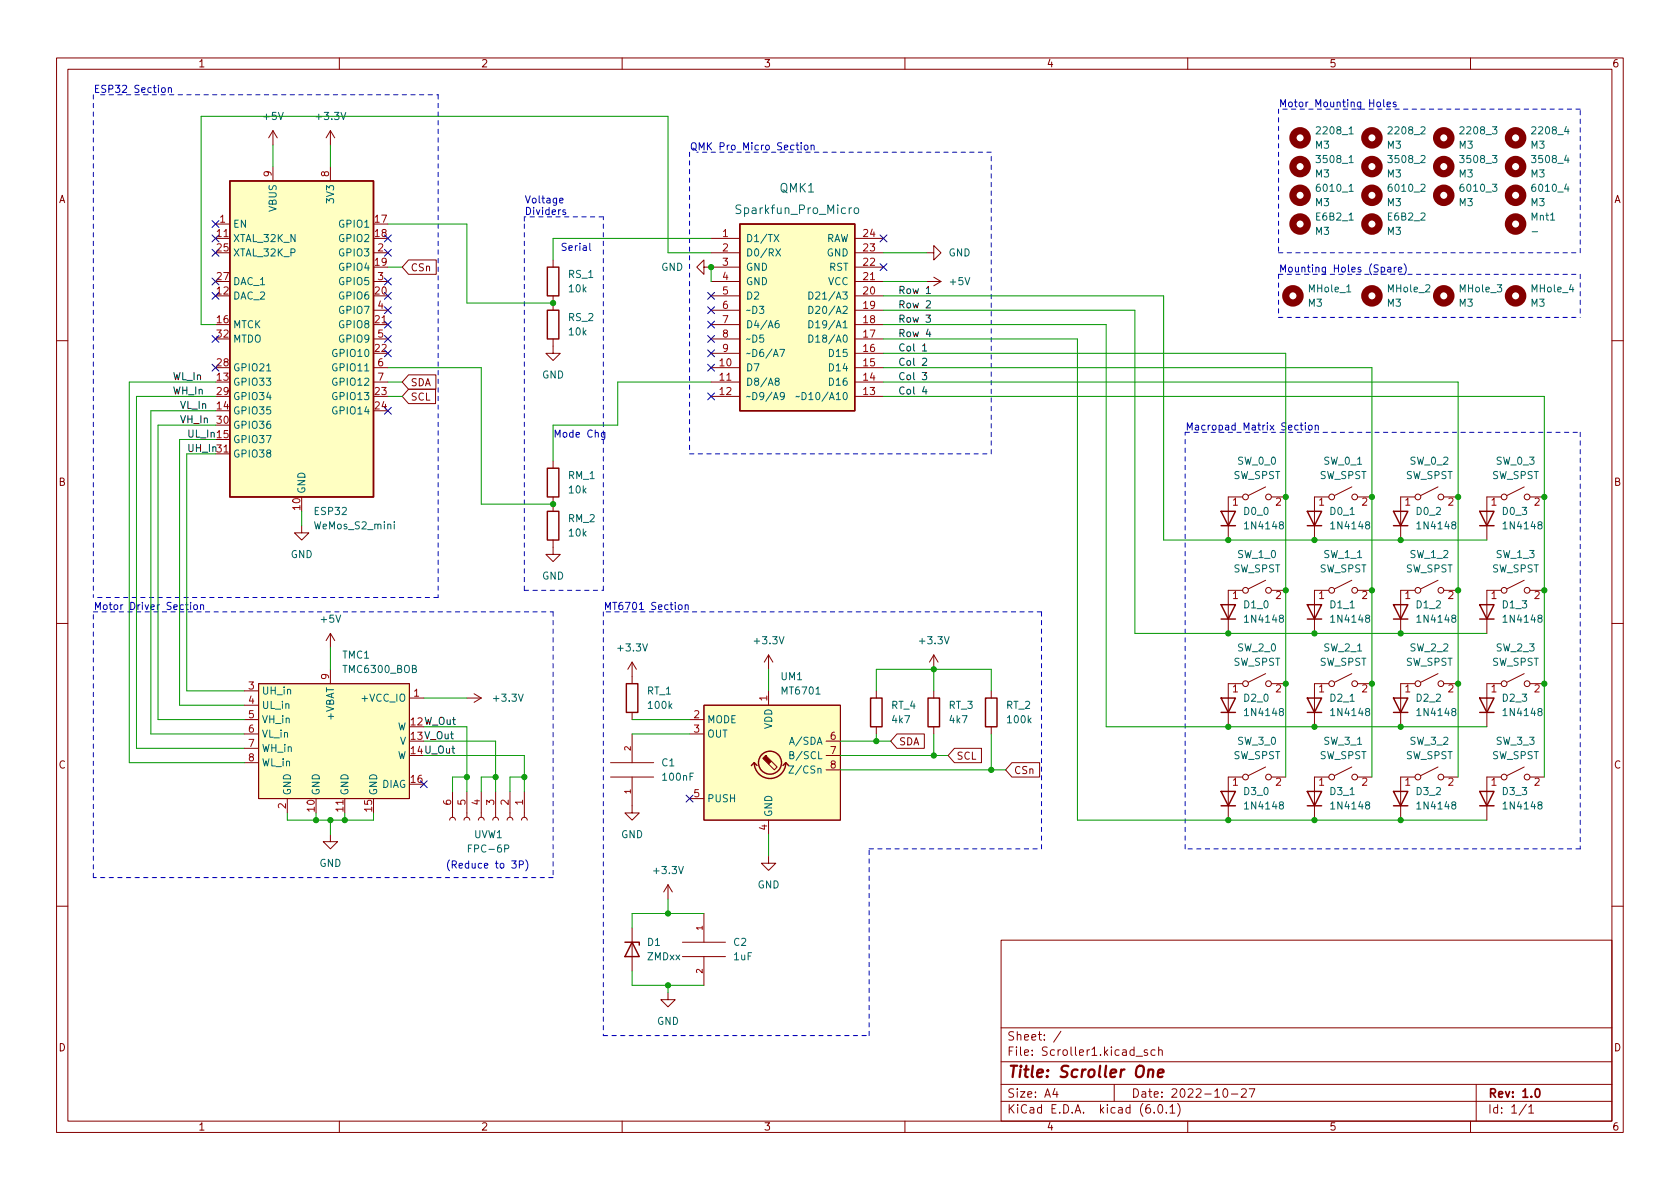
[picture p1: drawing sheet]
<svg xmlns="http://www.w3.org/2000/svg" width="297mm" height="210mm" viewBox="0 0 297 210" stroke-linecap="round" stroke-linejoin="round" font-family="sans-serif">
<g fill="none" stroke="#840000" stroke-width=".18">
<path d="M10 10.2h277v190.1h-277zM12 12.2h273v186.1h-273zM60 10.2v2M110 10.2v2M160 10.2v2M210 10.2v2M260 10.2v2M38.1 39.6h2.5M48.3 23.1l-.8 1.3M48.3 23.1v2.5M48.3 29.5v2.5M48.3 23.1l.7 1.3"/>
<path d="M58.4 23.1v2.5M58.4 29.5v2.5M58.4 23.1l-.7 1.3M58.4 23.1l.8 1.3M38.1 42.2h2.5M66 59.9h2.6M66 57.4h2.6M66 54.9h2.6M66 44.7h2.6M66 49.8h2.6M72.2 46h4.9v2.5h-4.9l-1.1-1.3zM97.8 59.9v2.6h1.3l-1.3 1.2-1.3-1.2h1.3"/>
<path d="M97.8 46v1.2M97.8 52.3v2.6M124.5 47.2v-1.2l-1.3 1.2 1.3 1.3v-1.3h6.3M125.7 42.2h5.1M125.7 59.9h5.1M125.7 57.4h5.1M125.7 54.9h5.1M125.7 44.7h5.1M125.7 52.3h5.1M125.7 49.8h5.1M151.1 42.2h5.1M151.1 59.9h5.1"/>
<path d="M151.1 57.4h5.1M151.1 54.9h5.1M151.1 44.7h5.1M151.1 52.3h5.1M151.1 49.8h5.1M151.1 47.2h5.1M163.8 44.7h1.3v-1.3l1.3 1.3-1.3 1.3v-1.3M163.8 49.8h2.6M165.1 49l1.3 .8M166.4 49.8l-1.3 .7M10 60.2h2M66 65h2.6"/>
<path d="M66 67.6h2.6M72.2 66.3h4.9v2.5h-4.9l-1.1-1.2zM72.2 68.8h4.8v2.6h-4.8l-1.1-1.3zM125.7 65h5.1M125.7 67.6h5.1M125.7 70.1h5.1M125.7 62.5h5.1M151.1 65h5.1M151.1 67.6h5.1M151.1 70.1h5.1M151.1 62.5h5.1M285 60.2h2"/>
<path d="M38.1 80.3h2.5M53.3 93v1.2h1.3l-1.3 1.3-1.2-1.3h1.2M97.8 95.5v2.5h1.3l-1.3 1.3-1.3-1.3h1.3M97.8 81.5v1.3M97.8 87.9v2.5M219.7 87.9h-2.5v7.6M223.8 86.1l-3.1 1.5M224.8 87.9h2.5M234.9 87.9h-2.5v7.6M239 86.1l-3 1.5M240 87.9h2.6M250.2 87.9h-2.6v7.6"/>
<path d="M254.3 86.1l-3.1 1.5M255.3 87.9h2.5M265.4 87.9h-2.5v7.6M269.5 86.1l-3.1 1.5M270.5 87.9h2.5M10 110.2h2M58.4 112l-.7 1.3M58.4 112v2.5M58.4 118.4v2.5M58.4 112l.8 1.3M111.8 117.1v3.8M111.8 117.1l-.8 1.3"/>
<path d="M111.8 117.1l.7 1.3M135.9 115.8v2.6M135.9 115.8l-.8 1.3M135.9 115.8l.8 1.3M165.1 115.8v2.6M165.1 115.8l-.8 1.3M165.1 115.8l.8 1.3M219.7 104.4h-2.5v7.6M223.8 102.6l-3.1 1.5M223.8 119.1l-3.1 1.5M224.8 104.4h2.5M234.9 104.4h-2.5v7.6"/>
<path d="M239 102.6l-3 1.5M239 119.1l-3 1.5M240 104.4h2.6M250.2 104.4h-2.6v7.6M254.3 102.6l-3.1 1.5M254.3 119.1l-3.1 1.5M255.3 104.4h2.5M265.4 104.4h-2.5v7.6M269.5 102.6l-3.1 1.5M269.5 119.1l-3.1 1.5M270.5 104.4h2.5M285 110.2h2"/>
<path d="M43.2 134.9h2.5M43.2 127.2h2.5M43.2 129.8h2.5M43.2 122.2h2.5M43.2 124.7h2.5M43.2 132.3h2.5M45.7 120.9h26.7v20.3h-26.7zM72.4 123.4h2.5M80 139.9v4.6M82.5 123.4h2.6M82.5 139.9v4.6M83.8 122.7l1.3 .7"/>
<path d="M85.1 123.4l-1.3 .8M85.1 139.9v4.6M87.6 139.9v4.6M90.2 139.9v4.6M92.7 139.9v4.6M107.9 134.9h7.7M107.9 137.4h7.7M111.8 137.4v6.4h1.2l-1.2 1.2-1.3-1.2h1.3M111.8 126v1.2M111.8 129.8v5.1M121.9 127.2h2.6M121.9 129.8h2.6"/>
<path d="M124.5 124.7h24.1v20.3h-24.1zM135.9 122.2v2.5M136.4 134.6l1 1-.5 .5-1-1M146 131.1h2.6M146 133.6h2.6M146 136.1h2.6M154.9 122.2v1.2M154.9 128.5v1.3M158.6 129.8h4.8v2.5h-4.8l-1.1-1.2zM165.1 122.2v1.2M165.1 128.5v1.3M168.8 132.3h4.7v2.6h-4.7l-1.2-1.3z"/>
<path d="M175.3 122.2v1.2M175.3 128.5v1.3M178.9 134.9h4.9v2.5h-4.9l-1.1-1.3zM219.7 137.4h-2.5v7.6M219.7 120.9h-2.5v7.6M223.8 135.6l-3.1 1.6M224.8 137.4h2.5M224.8 120.9h2.5M234.9 137.4h-2.5v7.6M234.9 120.9h-2.5v7.6M239 135.6l-3 1.6M240 137.4h2.6"/>
<path d="M240 120.9h2.6M250.2 137.4h-2.6v7.6M250.2 120.9h-2.6v7.6M254.3 135.6l-3.1 1.6M255.3 137.4h2.5M255.3 120.9h2.5M265.4 137.4h-2.5v7.6M265.4 120.9h-2.5v7.6M269.5 135.6l-3.1 1.6M270.5 137.4h2.5M270.5 120.9h2.5M50.8 141.2v2.6"/>
<path d="M58.4 147.6v1.2h1.3l-1.3 1.3-1.3-1.3h1.3M61 141.2v2.6M79.5 145l.2-.3 .3-.2 .4 .2 .1 .3M82 145l.2-.3 .3-.2 .4 .2 .2 .3M84.6 145l.1-.3 .4-.2 .3 .2 .2 .3M87.1 145l.2-.3 .3-.2 .4 .2 .1 .3M89.7 145l.1-.3 .4-.2 .3 .2 .2 .3M92.2 145l.2-.3 .3-.2 .4 .2 .1 .3M118.1 156.5l-.8 1.2M118.1 156.5v2.5M118.1 156.5l.8 1.2M121.9 141.2h2.6"/>
<path d="M135.9 151.4v1.2h1.3l-1.3 1.3-1.3-1.3h1.3M135.9 145v2.6M10 160.2h2M111.8 164.1v7.6M118.1 175.5v1.3h1.3l-1.3 1.2-1.3-1.2h1.3M120.6 169.2h7.7M120.6 166.6h7.7M124.5 161.5v5.1M124.5 169.2v5M177 166.3h108v32h-108zM285 160.2h2M60 198.3v2"/>
<path d="M110 198.3v2M160 198.3v2M177 194.8h108M177 191.8h108M177 187.8h108M177 181.8h108M186.5 192.5l-.4 1h1M186.9 193v1M187.6 182.4l-1.3 1.9M197 191.8v3M200.9 186.8h1.1M202.9 185.7l-.4-.1-.2 .2 .1 .3 .5 .1v.4h-.6"/>
<path d="M204.1 196.7v.1M204.2 185.7l-.4-.1-.3 .3v.4l.1 .3h.6M204.9 185.8l.2-.2 .3 .1 .1 .9M204.9 185.1v1.5M204.9 195.4l.2-.1a.81 .81 0 0 1 .6 .7 .81 .81 0 0 1-.3 .8h-.2a.81 .81 0 0 1-.6-.6 .81 .81 0 0 1 .3-.8zM206.2 196.7v.1M206.9 195.8l.4-.5v1.5M206.9 196.8h.8M208.2 195.1a1.72 1.72 0 0 1 0 2.3M210 198.3v2M216.4 192.6l.2-.1a.81 .81 0 0 1 .6 .7 .81 .81 0 0 1-.3 .8h-.2a.81 .81 0 0 1-.6-.6 .81 .81 0 0 1 .3-.8zM217.7 193.5h1.2"/>
<path d="M219.5 192.7l.6-.2 .2 .2 .1 .3-1 1h1M220.9 192.5h1l-.7 1.5M260 198.3v2M261 191.8v6.5M269.9 195.3l-1.3 1.9M270.3 195.8l.4-.5v1.5M270.3 196.8h.9"/>
<circle cx="220.2" cy="87.9" r=".51"/>
<circle cx="224.3" cy="87.9" r=".51"/>
<circle cx="235.5" cy="87.9" r=".51"/>
<circle cx="239.5" cy="87.9" r=".51"/>
<circle cx="250.7" cy="87.9" r=".51"/>
<circle cx="254.8" cy="87.9" r=".51"/>
<circle cx="265.9" cy="87.9" r=".51"/>
<circle cx="270" cy="87.9" r=".51"/>
<circle cx="220.2" cy="104.4" r=".51"/>
<circle cx="224.3" cy="104.4" r=".51"/>
<circle cx="235.5" cy="104.4" r=".51"/>
<circle cx="239.5" cy="104.4" r=".51"/>
<circle cx="250.7" cy="104.4" r=".51"/>
<circle cx="254.8" cy="104.4" r=".51"/>
<circle cx="265.9" cy="104.4" r=".51"/>
<circle cx="270" cy="104.4" r=".51"/>
<circle cx="220.2" cy="120.9" r=".51"/>
<circle cx="220.2" cy="137.4" r=".51"/>
<circle cx="224.3" cy="120.9" r=".51"/>
<circle cx="224.3" cy="137.4" r=".51"/>
<circle cx="235.5" cy="120.9" r=".51"/>
<circle cx="235.5" cy="137.4" r=".51"/>
<circle cx="239.5" cy="120.9" r=".51"/>
<circle cx="239.5" cy="137.4" r=".51"/>
<circle cx="250.7" cy="120.9" r=".51"/>
<circle cx="250.7" cy="137.4" r=".51"/>
<circle cx="254.8" cy="120.9" r=".51"/>
<circle cx="254.8" cy="137.4" r=".51"/>
<circle cx="265.9" cy="120.9" r=".51"/>
<circle cx="265.9" cy="137.4" r=".51"/>
<circle cx="270" cy="120.9" r=".51"/>
<circle cx="270" cy="137.4" r=".51"/>
</g>
<path d="M271.6 192.6l.2-.1a.82 .82 0 0 1 .6 .7 .82 .82 0 0 1-.3 .8h-.2a.81 .81 0 0 1-.6-.6 .81 .81 0 0 1 .3-.8z" fill="none" stroke="#840000" stroke-width=".3"/>
<path d="M203.1 189.3a.49 .49 0 0 1 .8 .1l-.1 1.1M203.1 189.1l-.2 1.4M204.7 189.8l1-.2v-.4l-.2-.1-.6 .1-.2 1 .2 .3 .6-.1" fill="none" stroke="#840000" stroke-width=".4"/>
<g fill="none" stroke="#840000" stroke-width=".25">
<path d="M40.6 32h25.4v55.9h-25.4zM130.8 39.6h20.3v33h-20.3zM96.8 47.2h2v5.1h-2zM96.8 54.9h2v5h-2zM96.8 90.4h2v5.1h-2zM96.8 82.8h2v5.1h-2zM215.9 90.4h2.5l-1.2 2.6zM215.9 93h2.5M231.1 90.4h2.6l-1.3 2.6zM231.1 93h2.6M246.4 90.4h2.5l-1.3 2.6zM246.4 93h2.5"/>
<path d="M261.6 90.4h2.6l-1.3 2.6zM261.6 93h2.6M215.9 106.9h2.5l-1.2 2.6zM215.9 109.5h2.5M231.1 106.9h2.6l-1.3 2.6zM231.1 109.5h2.6M246.4 106.9h2.5l-1.3 2.6zM246.4 109.5h2.5M261.6 106.9h2.6l-1.3 2.6zM261.6 109.5h2.6M110.7 120.9h2.1v5.1h-2.1zM133.3 134.9a2.79 2.79 0 0 0 2.8 2.8 2.79 2.79 0 0 0 2.8-2.8"/>
<path d="M133.3 134.9l-.5 .5M133.3 134.9l.6 .5M138.9 134.9l-.5 .5M138.9 134.9l.5 .5M153.9 123.4h2.1v5.1h-2.1zM164.1 123.4h2v5.1h-2zM174.2 123.4h2.1v5.1h-2.1zM215.9 123.4h2.5l-1.2 2.6zM215.9 139.9h2.5l-1.2 2.6zM215.9 126h2.5M231.1 123.4h2.6l-1.3 2.6zM231.1 139.9h2.6l-1.3 2.6z"/>
<path d="M231.1 126h2.6M246.4 139.9h2.5l-1.3 2.6zM246.4 123.4h2.5l-1.3 2.6zM246.4 126h2.5M261.6 123.4h2.6l-1.3 2.6zM261.6 139.9h2.6l-1.3 2.6zM261.6 126h2.6M215.9 142.5h2.5M231.1 142.5h2.6M246.4 142.5h2.5M261.6 142.5h2.6M110.5 166.6h2.5v.5"/>
<path d="M111.8 166.6l1.2 2.6h-2.5z"/>
<circle cx="136.1" cy="134.9" r="2.03"/>
</g>
<g fill="#ffffc2" stroke="#ffffc2" stroke-width=".18">
<path d="M124.5 124.7h24.1v20.3h-24.1z"/>
<path d="M45.7 120.9h26.7v20.3h-26.7z"/>
<path d="M130.8 39.6h20.3v33h-20.3z"/>
<path d="M40.6 32h25.4v55.9h-25.4z"/>
</g>
<path d="M135.4 133.6l1 1-.5 .5-1-1 .5-.5 .1 .1z" fill="#840000" stroke="#840000" stroke-width=".18"/>
<g fill="none" stroke="#006464" stroke-width=".18">
<path d="M151.1 36.9l.2-.1 .4 .1 .1 .6-.1 .2-.4 .1-.2-.2zM238.5 28.8h.8M238.5 33.8h.8M238.5 23.7h.8M136.9 41.5l.8 1.2M137.2 44l.8 1.3M137.6 56.7l-.3 .1a.86 .86 0 0 0 0 1.2l.4-.1 .1-.5-.3-.2h-.2l-.3 .2M137.7 41.5l-.8 1.2M138 44l-.8 1.3M143 59.2a.64 .64 0 0 1 .8 .7 .64 .64 0 0 1-.8 .6zM143 56.7a.64 .64 0 0 1 .8 .6 .64 .64 0 0 1-.8 .7zM143 54.2a.64 .64 0 0 1 .8 .6 .64 .64 0 0 1-.8 .6z"/>
<path d="M143 51.6a.64 .64 0 0 1 .8 .7 .64 .64 0 0 1-.8 .6zM47.2 65.6h.7M137.3 67.4l-.3-.2 .1-.2 .2-.1h.3l.2 .2-.1 .2-.5 .2-.2 .1v.3l.3 .2h.3l.2-.2v-.3l-.3-.2M137.9 61.8h.8l-.5 1.3M138.7 69.9l-.3 .3-.3-.1-.2-.2 .2-.4 .3-.1 .2 .1a.84 .84 0 0 1-.3 1.2h-.2M141.3 70.1l-.6 .1M141.8 69.4a.64 .64 0 0 1 .7 .6 .64 .64 0 0 1-.7 .7zM69.7 92.3v.1M69.7 92.7v.8M139.5 135.4h.8l-.8 1.3h.8M139.7 133.5l.5-.1 .1-.1v-.3l-.6-.1v1.3h.4l.2-.1 .1-.4-.3-.2"/>
</g>
<g fill="none" stroke="#840000" stroke-width="1.3">
<circle cx="229.9" cy="24.4" r="1.27"/>
<circle cx="229.9" cy="34.5" r="1.27"/>
<circle cx="229.9" cy="39.6" r="1.27"/>
<circle cx="229.9" cy="29.5" r="1.27"/>
<circle cx="242.6" cy="39.6" r="1.27"/>
<circle cx="242.6" cy="34.5" r="1.27"/>
<circle cx="242.6" cy="29.5" r="1.27"/>
<circle cx="242.6" cy="24.4" r="1.27"/>
<circle cx="255.3" cy="24.4" r="1.27"/>
<circle cx="255.3" cy="29.5" r="1.27"/>
<circle cx="255.3" cy="34.5" r="1.27"/>
<circle cx="268" cy="29.5" r="1.27"/>
<circle cx="268" cy="24.4" r="1.27"/>
<circle cx="268" cy="39.6" r="1.27"/>
<circle cx="268" cy="34.5" r="1.27"/>
<circle cx="228.6" cy="52.3" r="1.27"/>
<circle cx="242.6" cy="52.3" r="1.27"/>
<circle cx="255.3" cy="52.3" r="1.27"/>
<circle cx="268" cy="52.3" r="1.27"/>
</g>
<path d="M163.7 55.7h.8l-.4 .5 .4 .1v.6l-.2 .1-.6-.1M163.8 51l.3-.4v1.3M163.8 53.3l.5-.1 .2 .3-.8 .9h.8M163.8 51.9h.7M164.1 58.2l-.3 .9h.8M164.4 58.7v.8M163.1 65.9h.7l-.4 .5 .4 .1v.5l-.2 .1-.5-.1M163.1 61.2l.4-.4v1.3M163.1 63.5l.5-.2 .2 .4-.7 .9h.7M163.1 62.1h.7M163.4 68.4l-.3 .9h.8M163.7 68.8v.9" fill="none" stroke="#0f0f0f" stroke-width=".18"/>
<g fill="none" stroke="#0000c2" stroke-width=".18">
<path d="M28.7 15.6l.3-.1 .2 .2v.4l-.2 .2h-.3l-.1-.2zM29.8 15.6l.2-.1 .3 .1v.7M29.8 15.5v.8M243.6 18.1l.3-.1 .2 .3v.3l-.2 .3-.3-.1-.2-.2zM244.6 17.6v1.1l.2 .2M245.2 18.5l.7-.2-.1-.2-.4-.1-.2 .2 .1 .6h.5M246.8 18.1l-.3-.1-.2 .2 .1 .2 .4 .1v.3h-.5M99 35.5l.6-.2-.1-.2-.4-.1-.1 .2v.6h.5M100 37.2l-.3-.1-.2 .2 .1 .2 .4 .1v.3h-.5M140.7 25.7h.5M140.9 25.2v1.1l.3 .2M141.7 25.2v.2"/>
<path d="M141.7 25.7v.8M142.3 25.7h.3l.3 .2v.4l-.3 .2-.3-.1-.1-.1zM143.4 25.8l.2-.1h.3v.8M143.4 25.7v.8M104.3 43v1.1l.2 .2M245.4 47.3h.5v.8M245.9 47.6h-.4l-.2 .2 .2 .3 .4-.1M246.5 47.3v.8M246.9 47.3l-.4 .2M247.2 47.7l.6-.1v-.3h-.4l-.2 .1 .1 .6h.5M248.3 46.6a1.46 1.46 0 0 1 0 2M106.9 76.5v1l-.2 .2h-.3"/>
<path d="M106.9 76.5h-.3l-.3 .2 .2 .5h.4M229.9 75.2h.5M230.1 74.8v1.1l.3 .1M230.8 74.8v.1M230.8 75.2v.8M231.5 75.3l.3-.1 .2 .2v.4l-.2 .2h-.3l-.2-.2zM232.5 75.3l.2-.1 .3 .1 .1 .7M232.5 75.2v.8M32.8 106.9h.5M33 106.5v1.1l.3 .2M33.7 106.5v.1M33.7 106.9v.9"/>
<path d="M34.4 107l.3-.1 .2 .3v.3l-.2 .3-.3-.1-.2-.2zM35.5 107.1l.1-.2 .3 .1 .1 .8M35.5 106.9v.9M120.1 107l.3-.1 .2 .3v.3l-.2 .3-.3-.1-.2-.2zM121.1 107.1l.2-.2 .3 .1 .1 .8M121.1 106.9v.9M90.5 152.2h.8l-.4 .5 .3 .1v.6l-.2 .1-.5-.1M91.8 152.9l.6-.1 .1-.1v-.3l-.7-.2v1.3M93 152.1a1.46 1.46 0 0 1 0 1.9"/>
</g>
<g fill="none" stroke="#0000c2" stroke-width=".18" stroke-dasharray=".8 .8">
<path d="M16.5 16.8v88.9M17.8 16.8h59.7M77.5 16.8v88.9M226.1 19.3v25.4M279.4 19.3h-53.3M92.7 38.3v1.3M92.7 39.6v64.8M106.7 38.3h-14M121.9 26.9v53.4M175.3 26.9h-52.1M226.1 48.5h53.3M226.1 48.5v7.6"/>
<path d="M226.1 44.7h53.3M226.1 56.1h53.3M279.4 48.5v7.6M279.4 44.7v-25.4M209.5 76.4h69.9M279.4 76.4v73.7M121.9 80.3h53.4M175.3 80.3v-53.4M16.5 108.2h81.3M77.5 105.7h-61M92.7 104.4h14M97.8 108.2v47"/>
<path d="M106.7 104.4v-66.1M106.7 108.2v74.9M184.1 108.2h-77.4M16.5 155.2v-47M97.8 155.2h-81.3M153.7 150.1h30.4M184.1 150.1v-41.9M209.5 150.1v-73.7M279.4 150.1h-69.9M106.7 183.1h47M153.7 183.1v-33"/>
</g>
<g fill="none" stroke="#009600" stroke-width=".18">
<path d="M48.3 25.6v3.9M58.4 25.6v3.9M68.6 39.6h13.9v14h15.3M68.6 47.2h2.5M125.7 44.7h-7.6v-24.1h-82.5v36.8h2.5M125.7 47.2v2.6M125.7 42.2h-27.9v3.8M156.2 59.9h34.3v85.1h72.4M156.2 54.9h44.5v57.1h62.2M156.2 57.4h39.4v71.1h67.3M156.2 52.3h49.5v43.2h57.2M156.2 44.7h7.6"/>
<path d="M156.2 49.8h7.6M38.1 70.1h-14v62.2h19.1M38.1 67.6h-15.2v67.3h20.3M38.1 75.2h-10.2v52h15.3M38.1 72.6h-11.4v57.2h16.5M38.1 77.7h-6.4v47h11.5M68.6 70.1h2.5M68.6 65h16.5v24.1h12.7M68.6 67.6h2.5M125.7 67.6h-16.5v7.6h-11.4v6.3M156.2 65h86.4v72.4M156.2 67.6h101.6v69.8"/>
<path d="M156.2 62.5h71.1v74.9M156.2 70.1h116.8v67.3M38.1 80.3h-5.1v41.9h10.2M53.3 90.4v2.6M58.4 114.5v3.9M135.9 118.4v3.8M165.1 118.4v3.8M74.9 128.5h7.6v11.4M74.9 133.6h17.8v6.3M74.9 131.1h12.7v8.8M74.9 123.4h7.6M82.5 137.4h-2.5v2.5"/>
<path d="M87.6 137.4h-2.5v2.5M92.7 137.4h-2.5v2.5M111.8 127.2h10.1M111.8 129.8h10.1M148.6 133.6h19M148.6 136.1h29.2M148.6 131.1h8.9M154.9 122.2v-3.8h20.4v3.8M154.9 129.8v1.3M165.1 129.8v3.8M175.3 129.8v6.3M50.8 143.8v1.2h15.2v-1.2"/>
<path d="M55.9 143.8v1.2M58.4 145v2.6M61 143.8v1.2M118.1 159v2.5M135.9 147.6v3.8M111.8 171.7v2.5h12.7M118.1 174.2v1.3M124.5 161.5h-12.7v2.6"/>
</g>
<g fill="none" stroke="#000084" stroke-width=".18">
<path d="M37.5 39l1.2 1.2M38.7 39l-1.2 1.2M37.5 59.3l1.2 1.2M37.5 41.5l1.2 1.3M37.5 44.1l1.2 1.2M37.5 49.2l1.2 1.2M37.5 51.7l1.2 1.2M38.7 59.3l-1.2 1.2M38.7 41.5l-1.2 1.3M38.7 44.1l-1.2 1.2M38.7 49.2l-1.2 1.2M38.7 51.7l-1.2 1.2"/>
<path d="M68 54.2l1.2 1.3M68 51.7l1.2 1.2M68 49.2l1.2 1.2M68 41.5l1.2 1.3M68 44.1l1.2 1.2M68 56.8l1.2 1.2M68 59.3l1.2 1.2M69.2 54.2l-1.2 1.3M69.2 51.7l-1.2 1.2M69.2 49.2l-1.2 1.2M69.2 41.5l-1.2 1.3M69.2 44.1l-1.2 1.2"/>
<path d="M69.2 56.8l-1.2 1.2M69.2 59.3l-1.2 1.2M125.1 59.3l1.2 1.2M125.1 56.8l1.2 1.2M125.1 54.2l1.2 1.3M125.1 51.7l1.2 1.2M126.3 59.3l-1.2 1.2M126.3 56.8l-1.2 1.2M126.3 54.2l-1.2 1.3M126.3 51.7l-1.2 1.2M155.6 46.6l1.2 1.2M155.6 41.5l1.2 1.3"/>
<path d="M156.8 46.6l-1.2 1.2M156.8 41.5l-1.2 1.3M37.5 64.4l1.2 1.2M38.7 64.4l-1.2 1.2M68 72l1.2 1.2M68 61.9l1.2 1.2M69.2 72l-1.2 1.2M69.2 61.9l-1.2 1.2M125.1 64.4l1.2 1.2M125.1 61.9l1.2 1.2M125.1 69.5l1.2 1.2M126.3 64.4l-1.2 1.2"/>
<path d="M126.3 61.9l-1.2 1.2M126.3 69.5l-1.2 1.2M74.3 138.1l1.2 1.2M75.5 138.1l-1.2 1.2M121.3 140.6l1.2 1.2M122.5 140.6l-1.2 1.2"/>
</g>
<g fill="#009600" stroke="#009600" stroke-width=".18">
<circle cx="247.6" cy="128.5" r=".46"/>
<circle cx="242.6" cy="120.9" r=".46"/>
<circle cx="247.6" cy="112" r=".46"/>
<circle cx="217.2" cy="128.5" r=".46"/>
<circle cx="217.2" cy="145" r=".46"/>
<circle cx="217.2" cy="112" r=".46"/>
<circle cx="217.2" cy="95.5" r=".46"/>
<circle cx="232.4" cy="145" r=".46"/>
<circle cx="242.6" cy="87.9" r=".46"/>
<circle cx="232.4" cy="95.5" r=".46"/>
<circle cx="227.3" cy="120.9" r=".46"/>
<circle cx="257.8" cy="87.9" r=".46"/>
<circle cx="273" cy="104.4" r=".46"/>
<circle cx="257.8" cy="104.4" r=".46"/>
<circle cx="257.8" cy="120.9" r=".46"/>
<circle cx="227.3" cy="104.4" r=".46"/>
<circle cx="242.6" cy="104.4" r=".46"/>
<circle cx="232.4" cy="112" r=".46"/>
<circle cx="247.6" cy="95.5" r=".46"/>
<circle cx="227.3" cy="87.9" r=".46"/>
<circle cx="273" cy="120.9" r=".46"/>
<circle cx="273" cy="87.9" r=".46"/>
<circle cx="247.6" cy="145" r=".46"/>
<circle cx="232.4" cy="128.5" r=".46"/>
<circle cx="154.9" cy="131.1" r=".46"/>
<circle cx="165.1" cy="118.4" r=".46"/>
<circle cx="175.3" cy="136.1" r=".46"/>
<circle cx="165.1" cy="133.6" r=".46"/>
<circle cx="118.1" cy="174.2" r=".46"/>
<circle cx="118.1" cy="161.5" r=".46"/>
<circle cx="87.6" cy="137.4" r=".46"/>
<circle cx="82.5" cy="137.4" r=".46"/>
<circle cx="125.7" cy="47.2" r=".46"/>
<circle cx="92.7" cy="137.4" r=".46"/>
<circle cx="97.8" cy="89.1" r=".46"/>
<circle cx="97.8" cy="53.6" r=".46"/>
<circle cx="55.9" cy="145" r=".46"/>
<circle cx="58.4" cy="145" r=".46"/>
<circle cx="61" cy="145" r=".46"/>
</g>
<text font-size="2.8" fill="#840000" x="178" y="190.6">Title: Scroller One</text>
<g font-size="2.1" fill="#006464">
<text x="137.9" y="34">QMK1</text>
<text x="130.6" y="37.8">Sparkfun_Pro_Micro</text>
</g>
<g font-size="2.1" fill="#840000">
<text x="178" y="184">Sheet: /</text>
<text x="178" y="186.7">File: Scroller1.kicad_sch</text>
<text x="178" y="196.9">KiCad E.D.A. kicad (6.0.1)</text>
<text x="178" y="194.1">Size: A4</text>
<text x="200" y="194.1">Date: 2022-10-27</text>
<text x="263" y="194.1">Rev: 1.0</text>
<text x="263" y="196.9">Id: 1/1</text>
</g>
<g font-size="1.8" fill="#840000">
<text x="35" y="11.9">1</text>
<text x="85" y="11.9">2</text>
<text x="135" y="11.9">3</text>
<text x="185" y="11.9">4</text>
<text x="235" y="11.9">5</text>
<text x="285" y="11.9">6</text>
<text x="10.3" y="35.9">A</text>
<text x="285.3" y="35.9">A</text>
<text x="72.5" y="48">CSn</text>
<text x="72.5" y="68.3">SDA</text>
<text x="72.5" y="70.8">SCL</text>
<text x="10.3" y="85.9">B</text>
<text x="285.3" y="85.9">B</text>
<text x="158.9" y="131.8">SDA</text>
<text x="10.3" y="135.9">C</text>
<text x="169.1" y="134.3">SCL</text>
<text x="179.2" y="136.9">CSn</text>
<text x="285.3" y="135.9">C</text>
<text x="10.3" y="185.9">D</text>
<text x="285.3" y="185.9">D</text>
<text x="35" y="199.9">1</text>
<text x="85" y="199.9">2</text>
<text x="135" y="199.9">3</text>
<text x="185" y="199.9">4</text>
<text x="235" y="199.9">5</text>
<text x="285" y="199.9">6</text>
</g>
<g font-size="1.8" fill="#0000c2">
<text x="16.5" y="16.4">ESP32 Section</text>
<text x="226.1" y="18.9">Motor Mounting Holes</text>
<text x="121.9" y="26.6">QMK Pro Micro Section</text>
<text x="92.7" y="36">Voltage</text>
<text x="92.7" y="38">Dividers</text>
<text x="99.1" y="44.3">Serial</text>
<text x="226.1" y="48.2">Mounting Holes (Spare)</text>
<text x="97.8" y="77.4">Mode Chg</text>
<text x="209.5" y="76.1">Macropad Matrix Section</text>
<text x="16.5" y="107.8">Motor Driver Section</text>
<text x="106.7" y="107.8">MT6701 Section</text>
<text x="78.7" y="153.6">(Reduce to 3P)</text>
</g>
<g font-size="1.8" fill="#006464">
<text x="46.7" y="21.2">+5V</text>
<text x="56.1" y="21.2">+3.3V</text>
<text x="233" y="23.7">2208_1</text>
<text x="245.7" y="23.7">2208_2</text>
<text x="258.4" y="23.7">2208_3</text>
<text x="271.1" y="23.7">2208_4</text>
<text x="232.6" y="26.3">M3</text>
<text x="233" y="28.8">3508_1</text>
<text x="245.3" y="26.3">M3</text>
<text x="245.7" y="28.8">3508_2</text>
<text x="258" y="26.3">M3</text>
<text x="258.4" y="28.8">3508_3</text>
<text x="270.7" y="26.3">M3</text>
<text x="271.1" y="28.8">3508_4</text>
<text x="59.1" y="35.7" transform="rotate(-90 59.1 35.7)">3V3</text>
<text x="232.6" y="31.4">M3</text>
<text x="233" y="33.9">6010_1</text>
<text x="245.3" y="31.4">M3</text>
<text x="245.7" y="33.9">6010_2</text>
<text x="258" y="31.4">M3</text>
<text x="258.4" y="33.9">6010_3</text>
<text x="270.7" y="31.4">M3</text>
<text x="271.1" y="33.9">6010_4</text>
<text x="41.1" y="40.3">EN</text>
<text x="48.9" y="37.4" transform="rotate(-90 48.9 37.4)">VBUS</text>
<text x="60.1" y="40.3">GPIO1</text>
<text x="232.6" y="36.4">M3</text>
<text x="232.6" y="41.5">M3</text>
<text x="232.8" y="39">E6B2_1</text>
<text x="245.3" y="41.5">M3</text>
<text x="245.3" y="36.4">M3</text>
<text x="245.5" y="39">E6B2_2</text>
<text x="258" y="36.4">M3</text>
<text x="270.7" y="36.4">M3</text>
<text x="270.8" y="39">Mnt1</text>
<text x="271.1" y="41.5">-</text>
<text x="41.1" y="42.8">XTAL_32K_N</text>
<text x="41.1" y="45.3">XTAL_32K_P</text>
<text x="60.1" y="42.8">GPIO2</text>
<text x="60.1" y="47.9">GPIO4</text>
<text x="60.1" y="45.3">GPIO3</text>
<text x="116.9" y="47.9">GND</text>
<text x="131.8" y="42.8">D1/TX</text>
<text x="131.8" y="45.3">D0/RX</text>
<text x="131.8" y="47.9">GND</text>
<text x="145.9" y="42.8">RAW</text>
<text x="146.2" y="45.3">GND</text>
<text x="146.6" y="47.9">RST</text>
<text x="167.7" y="45.3">GND</text>
<text x="41.1" y="53">DAC_2</text>
<text x="41.1" y="50.4">DAC_1</text>
<text x="60.1" y="53">GPIO6</text>
<text x="60.1" y="50.4">GPIO5</text>
<text x="100.5" y="49.1">RS_1</text>
<text x="100.7" y="51.7">10k</text>
<text x="131.8" y="50.4">GND</text>
<text x="131.8" y="53">D2</text>
<text x="144.1" y="53">D21/A3</text>
<text x="146.4" y="50.4">VCC</text>
<text x="168.1" y="50.4">+5V</text>
<text x="231.5" y="51.7">MHole_1</text>
<text x="245.5" y="51.7">MHole_2</text>
<text x="258.2" y="51.7">MHole_3</text>
<text x="270.9" y="51.7">MHole_4</text>
<text x="41.1" y="58">MTCK</text>
<text x="60.1" y="58">GPIO8</text>
<text x="60.1" y="55.5">GPIO7</text>
<text x="100.5" y="56.8">RS_2</text>
<text x="100.7" y="59.3">10k</text>
<text x="131.8" y="55.5">~D3</text>
<text x="131.8" y="58">D4/A6</text>
<text x="144.1" y="58">D19/A1</text>
<text x="144.1" y="55.5">D20/A2</text>
<text x="231.3" y="54.2">M3</text>
<text x="245.3" y="54.2">M3</text>
<text x="258" y="54.2">M3</text>
<text x="270.7" y="54.2">M3</text>
<text x="41.1" y="65.7">GPIO21</text>
<text x="41.1" y="60.6">MTDO</text>
<text x="59.1" y="63.1">GPIO10</text>
<text x="59.1" y="65.7">GPIO11</text>
<text x="60.1" y="60.6">GPIO9</text>
<text x="131.8" y="65.7">D7</text>
<text x="131.8" y="60.6">~D5</text>
<text x="131.8" y="63.1">~D6/A7</text>
<text x="144.1" y="60.6">D18/A0</text>
<text x="146.9" y="65.7">D14</text>
<text x="146.9" y="63.1">D15</text>
<text x="41.1" y="68.2">GPIO33</text>
<text x="41.1" y="70.7">GPIO34</text>
<text x="59.1" y="70.7">GPIO13</text>
<text x="59.1" y="68.2">GPIO12</text>
<text x="95.8" y="66.9">GND</text>
<text x="131.8" y="68.2">D8/A8</text>
<text x="131.8" y="70.7">~D9/A9</text>
<text x="143.1" y="70.7">~D10/A10</text>
<text x="146.9" y="68.2">D16</text>
<text x="41.1" y="73.3">GPIO35</text>
<text x="41.1" y="75.8">GPIO36</text>
<text x="59.1" y="73.3">GPIO14</text>
<text x="41.1" y="78.4">GPIO37</text>
<text x="41.1" y="80.9">GPIO38</text>
<text x="218.9" y="82.2">SW_0_0</text>
<text x="234.1" y="82.2">SW_0_1</text>
<text x="249.3" y="82.2">SW_0_2</text>
<text x="264.6" y="82.2">SW_0_3</text>
<text x="54" y="87.4" transform="rotate(-90 54 87.4)">GND</text>
<text x="100.5" y="84.7">RM_1</text>
<text x="100.7" y="87.2">10k</text>
<text x="218" y="84.7">SW_SPST</text>
<text x="233.3" y="84.7">SW_SPST</text>
<text x="248.5" y="84.7">SW_SPST</text>
<text x="263.7" y="84.7">SW_SPST</text>
<text x="55.7" y="91.1">ESP32</text>
<text x="55.7" y="93.6">WeMos_S2_mini</text>
<text x="100.5" y="92.3">RM_2</text>
<text x="100.7" y="94.9">10k</text>
<text x="220" y="91.1">D0_0</text>
<text x="220.4" y="93.6">1N4148</text>
<text x="235.2" y="91.1">D0_1</text>
<text x="235.6" y="93.6">1N4148</text>
<text x="250.5" y="91.1">D0_2</text>
<text x="250.9" y="93.6">1N4148</text>
<text x="265.7" y="91.1">D0_3</text>
<text x="266.1" y="93.6">1N4148</text>
<text x="51.4" y="98.7">GND</text>
<text x="218" y="101.2">SW_SPST</text>
<text x="218.9" y="98.7">SW_1_0</text>
<text x="233.3" y="101.2">SW_SPST</text>
<text x="234.1" y="98.7">SW_1_1</text>
<text x="248.5" y="101.2">SW_SPST</text>
<text x="249.3" y="98.7">SW_1_2</text>
<text x="263.7" y="101.2">SW_SPST</text>
<text x="264.6" y="98.7">SW_1_3</text>
<text x="95.8" y="102.5">GND</text>
<text x="220" y="107.6">D1_0</text>
<text x="235.2" y="107.6">D1_1</text>
<text x="250.5" y="107.6">D1_2</text>
<text x="265.7" y="107.6">D1_3</text>
<text x="56.8" y="110.1">+5V</text>
<text x="133.6" y="113.9">+3.3V</text>
<text x="162.8" y="113.9">+3.3V</text>
<text x="220.4" y="110.1">1N4148</text>
<text x="235.6" y="110.1">1N4148</text>
<text x="250.9" y="110.1">1N4148</text>
<text x="266.1" y="110.1">1N4148</text>
<text x="60.6" y="116.5">TMC1</text>
<text x="60.9" y="119">TMC6300_BOB</text>
<text x="109.4" y="115.2">+3.3V</text>
<text x="218" y="117.7">SW_SPST</text>
<text x="218.9" y="115.2">SW_2_0</text>
<text x="233.3" y="117.7">SW_SPST</text>
<text x="234.1" y="115.2">SW_2_1</text>
<text x="248.5" y="117.7">SW_SPST</text>
<text x="249.3" y="115.2">SW_2_2</text>
<text x="263.7" y="117.7">SW_SPST</text>
<text x="264.6" y="115.2">SW_2_3</text>
<text x="46.2" y="122.8">UH_in</text>
<text x="46.2" y="125.3">UL_in</text>
<text x="64.3" y="124.1">+VCC_IO</text>
<text x="87.5" y="124.1">+3.3V</text>
<text x="114.4" y="122.8">RT_1</text>
<text x="114.7" y="125.3">100k</text>
<text x="138.1" y="120.3">UM1</text>
<text x="138.4" y="122.8">MT6701</text>
<text x="157.6" y="125.3">RT_4</text>
<text x="167.8" y="125.3">RT_3</text>
<text x="177.9" y="125.3">RT_2</text>
<text x="220" y="124.1">D2_0</text>
<text x="235.2" y="124.1">D2_1</text>
<text x="250.5" y="124.1">D2_2</text>
<text x="265.7" y="124.1">D2_3</text>
<text x="46.2" y="127.9">VH_in</text>
<text x="46.2" y="130.4">VL_in</text>
<text x="59.1" y="127.3" transform="rotate(-90 59.1 127.3)">+VBAT</text>
<text x="70.2" y="129.2">W</text>
<text x="70.7" y="131.7">V</text>
<text x="125" y="127.9">MODE</text>
<text x="125" y="130.4">OUT</text>
<text x="136.5" y="129" transform="rotate(-90 136.5 129)">VDD</text>
<text x="140" y="131.7">A/SDA</text>
<text x="157.8" y="127.9">4k7</text>
<text x="168" y="127.9">4k7</text>
<text x="178.2" y="127.9">100k</text>
<text x="218.9" y="131.7">SW_3_0</text>
<text x="220.4" y="126.6">1N4148</text>
<text x="234.1" y="131.7">SW_3_1</text>
<text x="235.6" y="126.6">1N4148</text>
<text x="249.3" y="131.7">SW_3_2</text>
<text x="250.9" y="126.6">1N4148</text>
<text x="264.6" y="131.7">SW_3_3</text>
<text x="266.1" y="126.6">1N4148</text>
<text x="46.2" y="133">WH_in</text>
<text x="46.2" y="135.5">WL_in</text>
<text x="70.2" y="134.2">W</text>
<text x="117" y="135.5">C1</text>
<text x="140.2" y="134.2">B/SCL</text>
<text x="140.4" y="136.8">Z/CSn</text>
<text x="218" y="134.2">SW_SPST</text>
<text x="233.3" y="134.2">SW_SPST</text>
<text x="248.5" y="134.2">SW_SPST</text>
<text x="263.7" y="134.2">SW_SPST</text>
<text x="51.4" y="140.7" transform="rotate(-90 51.4 140.7)">GND</text>
<text x="56.5" y="140.7" transform="rotate(-90 56.5 140.7)">GND</text>
<text x="61.6" y="140.7" transform="rotate(-90 61.6 140.7)">GND</text>
<text x="66.7" y="140.7" transform="rotate(-90 66.7 140.7)">GND</text>
<text x="67.5" y="139.3">DIAG</text>
<text x="117.3" y="138">100nF</text>
<text x="125" y="141.9">PUSH</text>
<text x="220" y="140.6">D3_0</text>
<text x="220.4" y="143.1">1N4148</text>
<text x="235.2" y="140.6">D3_1</text>
<text x="235.6" y="143.1">1N4148</text>
<text x="250.5" y="140.6">D3_2</text>
<text x="250.9" y="143.1">1N4148</text>
<text x="265.7" y="140.6">D3_3</text>
<text x="266.1" y="143.1">1N4148</text>
<text x="83.8" y="148.2">UVW1</text>
<text x="109.8" y="148.2">GND</text>
<text x="136.5" y="144.5" transform="rotate(-90 136.5 144.5)">GND</text>
<text x="56.5" y="153.3">GND</text>
<text x="83.2" y="150.7">FPC-6P</text>
<text x="115.8" y="154.6">+3.3V</text>
<text x="133.9" y="157.1">GND</text>
<text x="114.5" y="167.3">D1</text>
<text x="129.7" y="167.3">C2</text>
<text x="114.5" y="169.8">ZMDxx</text>
<text x="129.8" y="169.8">1uF</text>
<text x="116.1" y="181.2">GND</text>
</g>
<g font-size="1.8" fill="#a90000">
<text x="48" y="31.2" transform="rotate(-90 48 31.2)">9</text>
<text x="58.2" y="31.2" transform="rotate(-90 58.2 31.2)">8</text>
<text x="38.4" y="41.9">11</text>
<text x="38.9" y="39.4">1</text>
<text x="66.3" y="39.4">17</text>
<text x="66.3" y="41.9">18</text>
<text x="127.8" y="41.9">1</text>
<text x="152.7" y="41.9">24</text>
<text x="38.4" y="44.4">25</text>
<text x="66.3" y="47">19</text>
<text x="66.8" y="44.4">2</text>
<text x="127.8" y="44.4">2</text>
<text x="127.8" y="47">3</text>
<text x="152.7" y="47">22</text>
<text x="152.7" y="44.4">23</text>
<text x="38.4" y="52.1">12</text>
<text x="38.4" y="49.5">27</text>
<text x="66.3" y="52.1">20</text>
<text x="66.8" y="49.5">3</text>
<text x="127.8" y="49.5">4</text>
<text x="127.8" y="52.1">5</text>
<text x="152.7" y="52.1">20</text>
<text x="152.7" y="49.5">21</text>
<text x="38.4" y="57.1">16</text>
<text x="38.4" y="59.7">32</text>
<text x="66.3" y="57.1">21</text>
<text x="66.8" y="54.6">4</text>
<text x="66.8" y="59.7">5</text>
<text x="127.8" y="54.6">6</text>
<text x="127.8" y="57.1">7</text>
<text x="127.8" y="59.7">8</text>
<text x="152.7" y="59.7">17</text>
<text x="152.7" y="57.1">18</text>
<text x="152.7" y="54.6">19</text>
<text x="38.4" y="64.8">28</text>
<text x="66.3" y="62.2">22</text>
<text x="66.8" y="64.8">6</text>
<text x="127.3" y="64.8">10</text>
<text x="127.8" y="62.2">9</text>
<text x="152.7" y="64.8">15</text>
<text x="152.7" y="62.2">16</text>
<text x="38.4" y="67.3">13</text>
<text x="38.4" y="69.8">29</text>
<text x="66.3" y="69.8">23</text>
<text x="66.8" y="67.3">7</text>
<text x="127.3" y="67.3">11</text>
<text x="127.3" y="69.8">12</text>
<text x="152.7" y="69.8">13</text>
<text x="152.7" y="67.3">14</text>
<text x="38.4" y="72.4">14</text>
<text x="38.4" y="74.9">30</text>
<text x="66.3" y="72.4">24</text>
<text x="217.9" y="89.4">1</text>
<text x="225.6" y="89.4">2</text>
<text x="233.2" y="89.4">1</text>
<text x="240.8" y="89.4">2</text>
<text x="248.4" y="89.4">1</text>
<text x="256" y="89.4">2</text>
<text x="263.7" y="89.4">1</text>
<text x="271.3" y="89.4">2</text>
<text x="53.1" y="90.1" transform="rotate(-90 53.1 90.1)">10</text>
<text x="217.9" y="105.9">1</text>
<text x="225.6" y="105.9">2</text>
<text x="233.2" y="105.9">1</text>
<text x="240.8" y="105.9">2</text>
<text x="248.4" y="105.9">1</text>
<text x="256" y="105.9">2</text>
<text x="263.7" y="105.9">1</text>
<text x="271.3" y="105.9">2</text>
<text x="44" y="121.9">3</text>
<text x="44" y="124.5">4</text>
<text x="58.2" y="120.1" transform="rotate(-90 58.2 120.1)">9</text>
<text x="73.2" y="123.2">1</text>
<text x="135.6" y="123.9" transform="rotate(-90 135.6 123.9)">1</text>
<text x="217.9" y="122.4">1</text>
<text x="225.6" y="122.4">2</text>
<text x="233.2" y="122.4">1</text>
<text x="240.8" y="122.4">2</text>
<text x="248.4" y="122.4">1</text>
<text x="256" y="122.4">2</text>
<text x="263.7" y="122.4">1</text>
<text x="271.3" y="122.4">2</text>
<text x="44" y="127">5</text>
<text x="44" y="129.5">6</text>
<text x="122.7" y="127">2</text>
<text x="122.7" y="129.5">3</text>
<text x="146.8" y="130.8">6</text>
<text x="44" y="132.1">7</text>
<text x="44" y="134.6">8</text>
<text x="146.8" y="133.3">7</text>
<text x="146.8" y="135.9">8</text>
<text x="50.5" y="143" transform="rotate(-90 50.5 143)">2</text>
<text x="55.6" y="143.5" transform="rotate(-90 55.6 143.5)">10</text>
<text x="60.7" y="143.5" transform="rotate(-90 60.7 143.5)">11</text>
<text x="65.8" y="143.5" transform="rotate(-90 65.8 143.5)">15</text>
<text x="72.7" y="138.4">16</text>
<text x="79.8" y="142.3" transform="rotate(-90 79.8 142.3)">6</text>
<text x="82.3" y="142.3" transform="rotate(-90 82.3 142.3)">5</text>
<text x="84.8" y="142.3" transform="rotate(-90 84.8 142.3)">4</text>
<text x="87.4" y="142.3" transform="rotate(-90 87.4 142.3)">3</text>
<text x="89.9" y="142.3" transform="rotate(-90 89.9 142.3)">2</text>
<text x="92.5" y="142.3" transform="rotate(-90 92.5 142.3)">1</text>
<text x="122.7" y="141">5</text>
<text x="217.9" y="138.9">1</text>
<text x="225.6" y="138.9">2</text>
<text x="233.2" y="138.9">1</text>
<text x="240.8" y="138.9">2</text>
<text x="248.4" y="138.9">1</text>
<text x="256" y="138.9">2</text>
<text x="263.7" y="138.9">1</text>
<text x="271.3" y="138.9">2</text>
<text x="135.6" y="146.8" transform="rotate(-90 135.6 146.8)">4</text>
</g>
<g font-size="1.8" fill="#0f0f0f">
<text x="158.7" y="52">Row 1</text>
<text x="158.7" y="57">Row 3</text>
<text x="158.7" y="54.5">Row 2</text>
<text x="158.7" y="59.6">Row 4</text>
<text x="158.7" y="62.1">Col 1</text>
<text x="158.7" y="64.7">Col 2</text>
<text x="30.5" y="67.2">WL_In</text>
<text x="30.5" y="69.7">WH_In</text>
<text x="158.7" y="69.7">Col 4</text>
<text x="158.7" y="67.2">Col 3</text>
<text x="31.7" y="72.3">VL_In</text>
<text x="31.7" y="74.8">VH_In</text>
<text x="33" y="77.4">UL_In 15</text>
<text x="33" y="79.9">UH_In 31</text>
<text x="72.7" y="128.3">12W_Out</text>
<text x="72.7" y="130.8">13V_Out</text>
<text x="72.7" y="133.3">14U_Out</text>
</g>
<g font-size="1.4" fill="#a90000">
<text x="111.5" y="132.7" transform="rotate(-90 111.5 132.7)">2</text>
<text x="111.5" y="140.3" transform="rotate(-90 111.5 140.3)">1</text>
<text x="124.2" y="164.5" transform="rotate(-90 124.2 164.5)">1</text>
<text x="124.2" y="172.1" transform="rotate(-90 124.2 172.1)">2</text>
</g>
</svg>
